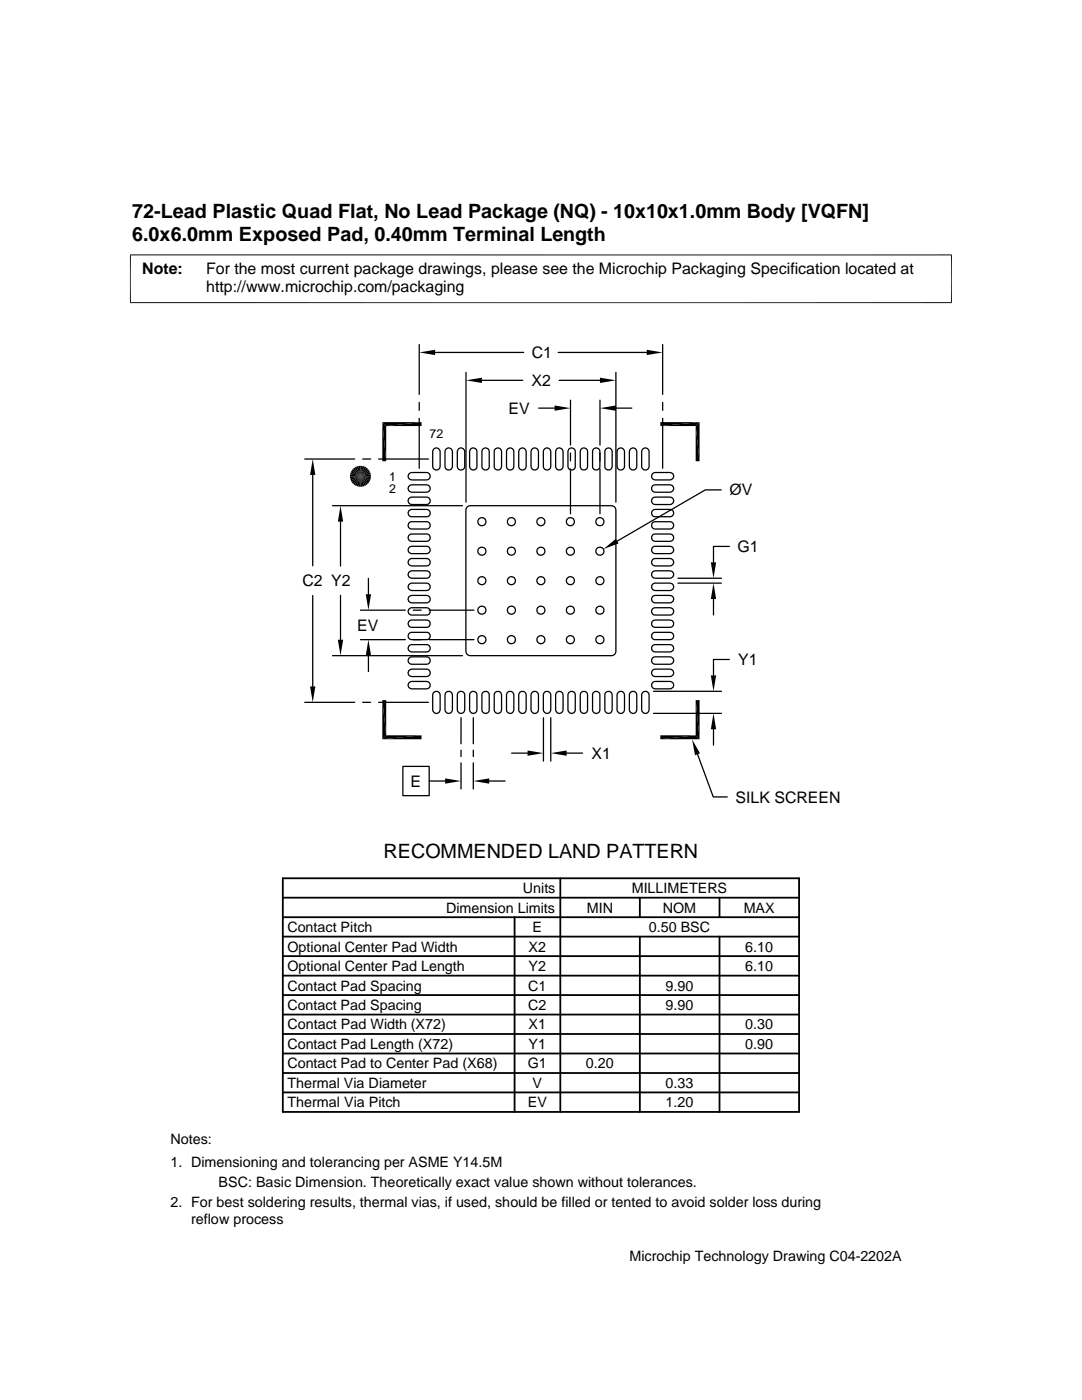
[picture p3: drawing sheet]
<svg xmlns="http://www.w3.org/2000/svg" width="216mm" height="279mm" viewBox="0 0 216 279" stroke-linecap="round" stroke-linejoin="round" font-family="sans-serif">
<g fill="none" stroke="#000" stroke-width=".25">
<path d="M83.7 68.7v10M86.8 70.3h17.7M93 74.3v25.9M96.2 75.9h8.1M111.4 70.3h17.7M111.6 75.9h8.1M113.8 79.9v8.9M119.7 79.9v8.9M122.9 74.3v25.9M132.2 68.7v10M60.8 91.6h10M62.4 94.8v18.1"/>
<path d="M72.4 91.6h1.6M75.5 91.6h10M81.5 97.1l.7-.3h2.9a.74 .74 0 0 1 .7 .7 .74 .74 0 0 1-.7 .7h-2.9a.75 .75 0 0 1-.7-1.1zM81.5 99.6l.7-.4h2.9a.74 .74 0 0 1 .7 .7 .74 .74 0 0 1-.7 .8h-2.9a.75 .75 0 0 1-.7-1.1zM81.5 94.7l.7-.4h2.9a.74 .74 0 0 1 .7 .7 .74 .74 0 0 1-.7 .8h-2.9a.75 .75 0 0 1-.7-1.1zM83.7 80.3v1.6M83.7 83.5v10M86.5 89.7a.73 .73 0 0 1 .8-.3 .73 .73 0 0 1 .5 .7v3a.74 .74 0 0 1-.7 .7 .74 .74 0 0 1-.8-.7v-3zM88.9 89.7a.73 .73 0 0 1 .9-.3 .73 .73 0 0 1 .5 .7v3a.74 .74 0 0 1-.8 .7 .74 .74 0 0 1-.7-.7v-3zM91.4 89.7a.73 .73 0 0 1 .8-.3 .73 .73 0 0 1 .5 .7v3a.74 .74 0 0 1-.7 .7 .74 .74 0 0 1-.8-.7v-3zM93.9 89.7a.72 .72 0 0 1 .8-.3 .72 .72 0 0 1 .5 .7v3a.73 .73 0 0 1-.8 .7 .73 .73 0 0 1-.7-.7v-3zM96.3 89.7a.73 .73 0 0 1 .8-.3 .73 .73 0 0 1 .5 .7v3a.73 .73 0 0 1-.7 .7 .73 .73 0 0 1-.7-.7v-3z"/>
<path d="M98.7 89.7a.73 .73 0 0 1 .9-.3 .73 .73 0 0 1 .5 .7v3a.73 .73 0 0 1-.8 .7 .73 .73 0 0 1-.7-.7v-3zM101.2 89.7a.73 .73 0 0 1 .8-.3 .73 .73 0 0 1 .5 .7v3a.73 .73 0 0 1-.7 .7 .73 .73 0 0 1-.7-.7v-3zM103.7 89.7a.73 .73 0 0 1 .8-.3 .73 .73 0 0 1 .5 .7v3a.74 .74 0 0 1-.8 .7 .74 .74 0 0 1-.7-.7v-3zM106.1 89.7a.73 .73 0 0 1 .8-.3 .73 .73 0 0 1 .5 .7v3a.74 .74 0 0 1-.7 .7 .74 .74 0 0 1-.7-.7v-3zM107.5 81.4h3.2M108.6 89.7a.73 .73 0 0 1 .8-.3 .73 .73 0 0 1 .5 .7v3a.74 .74 0 0 1-.7 .7 .74 .74 0 0 1-.8-.7v-3zM111 89.7a.73 .73 0 0 1 .8-.3 .73 .73 0 0 1 .6 .7v3a.74 .74 0 0 1-.8 .7 .74 .74 0 0 1-.7-.7v-3zM113.5 89.7a.72 .72 0 0 1 .8-.3 .72 .72 0 0 1 .5 .7v3a.73 .73 0 0 1-.7 .7 .73 .73 0 0 1-.8-.7v-3zM113.8 90.4v1.6M113.8 93.6v8.9M115.9 89.7a.73 .73 0 0 1 .8-.3 .73 .73 0 0 1 .5 .7v3a.73 .73 0 0 1-.7 .7 .73 .73 0 0 1-.7-.7v-3zM118.4 89.7a.73 .73 0 0 1 .8-.3 .73 .73 0 0 1 .5 .7v3a.73 .73 0 0 1-.7 .7 .73 .73 0 0 1-.8-.7v-3z"/>
<path d="M119.7 90.4v1.6M119.7 93.6v8.9M120.8 89.7a.73 .73 0 0 1 .8-.3 .73 .73 0 0 1 .6 .7v3a.73 .73 0 0 1-.8 .7 .73 .73 0 0 1-.7-.7v-3zM122.9 81.4h3.2M123.3 89.7a.73 .73 0 0 1 .8-.3 .73 .73 0 0 1 .5 .7v3a.74 .74 0 0 1-.7 .7 .74 .74 0 0 1-.8-.7v-3zM125.7 89.7a.73 .73 0 0 1 .9-.3 .73 .73 0 0 1 .5 .7v3a.74 .74 0 0 1-.8 .7 .74 .74 0 0 1-.7-.7v-3zM128.2 89.7a.73 .73 0 0 1 .8-.3 .73 .73 0 0 1 .5 .7v3a.74 .74 0 0 1-.7 .7 .74 .74 0 0 1-.8-.7v-3zM130.2 99.5l.5-.3h3a.74 .74 0 0 1 .7 .7 .74 .74 0 0 1-.7 .8h-3a.75 .75 0 0 1-.6-.4 .75 .75 0 0 1 .1-.8zM130.2 97l.5-.2h3a.74 .74 0 0 1 .7 .7 .74 .74 0 0 1-.7 .7h-3a.75 .75 0 0 1-.6-.4 .75 .75 0 0 1 .1-.8zM130.2 94.6l.5-.3h3a.74 .74 0 0 1 .7 .7 .74 .74 0 0 1-.7 .8h-3a.74 .74 0 0 1-.6-.5 .74 .74 0 0 1 .1-.7zM132.2 80.3v1.6M132.2 83.5v10"/>
<path d="M143.9 97.8h-3.2l-17.6 10.2M62.4 118.9v18.1M66.4 100.9h25.9M67.9 104.1v8.9M67.9 118.8v8.9M73.5 115.4v3.2M81.5 102l.7-.3h2.9a.73 .73 0 0 1 .7 .7 .73 .73 0 0 1-.7 .7h-2.9a.72 .72 0 0 1-.7-1.1zM81.5 119.2l.7-.4h2.9a.74 .74 0 0 1 .7 .8 .74 .74 0 0 1-.7 .7h-2.9a.75 .75 0 0 1-.7-1.1zM81.5 114.3l.7-.4h2.9a.74 .74 0 0 1 .7 .8 .74 .74 0 0 1-.7 .7h-2.9a.75 .75 0 0 1-.7-1.1zM81.5 116.7l.7-.3h2.9a.74 .74 0 0 1 .7 .7 .74 .74 0 0 1-.7 .8h-2.9a.75 .75 0 0 1-.7-1.2zM81.5 111.8l.7-.3h2.9a.74 .74 0 0 1 .7 .7 .74 .74 0 0 1-.7 .7h-2.9a.75 .75 0 0 1-.7-1.1zM81.5 109.4l.7-.4h2.9a.73 .73 0 0 1 .7 .8 .73 .73 0 0 1-.7 .7h-2.9a.75 .75 0 0 1-.7-1.1z"/>
<path d="M81.6 104.5l.6-.4h2.9a.73 .73 0 0 1 .7 .7 .73 .73 0 0 1-.7 .8h-2.9a.73 .73 0 0 1-.6-1.1zM81.6 106.9l.6-.3h2.9a.73 .73 0 0 1 .7 .7 .73 .73 0 0 1-.7 .7h-2.9a.73 .73 0 0 1-.6-1.1zM93.1 101.3l.8-.4h28.1a.88 .88 0 0 1 .9 .9v28.2a.88 .88 0 0 1-.9 .9h-28.1a.88 .88 0 0 1-.9-.9v-28.2zM130.2 119.1l.5-.3h3a.74 .74 0 0 1 .7 .8 .74 .74 0 0 1-.7 .7h-3a.75 .75 0 0 1-.6-.4 .75 .75 0 0 1 .1-.8zM130.2 101.9l.5-.2h3a.73 .73 0 0 1 .7 .7 .73 .73 0 0 1-.7 .7h-3a.73 .73 0 0 1-.6-.4 .73 .73 0 0 1 .1-.8zM130.2 116.6l.5-.2h3a.74 .74 0 0 1 .7 .7 .74 .74 0 0 1-.7 .8h-3a.74 .74 0 0 1-.6-.5 .74 .74 0 0 1 .1-.8zM130.2 114.2l.5-.3h3a.74 .74 0 0 1 .7 .8 .74 .74 0 0 1-.7 .7h-3a.74 .74 0 0 1-.6-.4 .74 .74 0 0 1 .1-.8zM130.2 104.4l.5-.3h3a.73 .73 0 0 1 .7 .7 .73 .73 0 0 1-.7 .8h-3a.73 .73 0 0 1-.6-.5 .73 .73 0 0 1 .1-.7zM130.2 111.7l.5-.2h3a.74 .74 0 0 1 .7 .7 .74 .74 0 0 1-.7 .7h-3a.74 .74 0 0 1-.6-.4 .74 .74 0 0 1 .1-.8zM130.2 106.8l.5-.2h3a.73 .73 0 0 1 .7 .7 .73 .73 0 0 1-.7 .7h-3a.73 .73 0 0 1-.6-.4 .73 .73 0 0 1 .1-.8zM130.2 109.3l.5-.3h3a.73 .73 0 0 1 .7 .8 .73 .73 0 0 1-.7 .7h-3a.73 .73 0 0 1-.6-.4 .73 .73 0 0 1 .1-.8zM135.3 116.4h8.7"/>
<path d="M135.3 115.4h8.7M142.4 119.5v3.2M145.5 109.1h-3.1v3.1M66.4 130.9h25.9M71.9 121.8h9M71.9 127.7h9M73.5 130.8v3.2M81.5 124.1l.7-.4h2.9a.73 .73 0 0 1 .7 .8 .73 .73 0 0 1-.7 .7h-2.9a.73 .73 0 0 1-.7-1.1zM81.5 121.7l.7-.4h2.9a.73 .73 0 0 1 .7 .7 .73 .73 0 0 1-.7 .7h-2.9a.72 .72 0 0 1-.7-1zM81.5 136.4l.7-.4h2.9a.74 .74 0 0 1 .7 .7 .74 .74 0 0 1-.7 .8h-2.9a.75 .75 0 0 1-.7-1.1zM81.5 131.5l.7-.4h2.9a.74 .74 0 0 1 .7 .7 .74 .74 0 0 1-.7 .8h-2.9a.75 .75 0 0 1-.7-1.1zM81.5 133.9l.7-.4h2.9a.74 .74 0 0 1 .7 .8 .74 .74 0 0 1-.7 .7h-2.9a.75 .75 0 0 1-.7-1.1z"/>
<path d="M81.5 129l.7-.3h2.9a.73 .73 0 0 1 .7 .7 .73 .73 0 0 1-.7 .7h-2.9a.75 .75 0 0 1-.7-1.1zM81.6 126.5l.6-.3h2.9a.73 .73 0 0 1 .7 .7 .73 .73 0 0 1-.7 .8h-2.9a.73 .73 0 0 1-.6-1.2zM82.5 121.8h1.6M82.5 127.7h1.6M85.6 121.8h9M85.6 127.7h9M86.6 138.2a.74 .74 0 0 1 .8-.2 .74 .74 0 0 1 .4 .7v2.9a.74 .74 0 0 1-.7 .8 .74 .74 0 0 1-.8-.8v-2.9zM89 138.1a.75 .75 0 0 1 .8-.1 .75 .75 0 0 1 .5 .7v2.9a.74 .74 0 0 1-.8 .8 .74 .74 0 0 1-.7-.8v-2.9zM91.5 138.1a.75 .75 0 0 1 .8-.1 .75 .75 0 0 1 .4 .7v2.9a.74 .74 0 0 1-.7 .8 .74 .74 0 0 1-.8-.8v-2.9zM94 138.1a.73 .73 0 0 1 .7-.1 .73 .73 0 0 1 .5 .7v2.9a.73 .73 0 0 1-.8 .8 .73 .73 0 0 1-.7-.8v-2.9zM96.4 138.2a.74 .74 0 0 1 .8-.2 .74 .74 0 0 1 .4 .7v2.9a.73 .73 0 0 1-.7 .8 .73 .73 0 0 1-.7-.8v-2.9zM98.8 138.2a.74 .74 0 0 1 .8-.2 .74 .74 0 0 1 .5 .7v2.9a.73 .73 0 0 1-.8 .8 .73 .73 0 0 1-.7-.8v-2.9z"/>
<path d="M101.3 138.2a.74 .74 0 0 1 .8-.2 .74 .74 0 0 1 .4 .7v2.9a.73 .73 0 0 1-.7 .8 .73 .73 0 0 1-.7-.8v-2.9zM103.8 138.2a.74 .74 0 0 1 .8-.2 .74 .74 0 0 1 .4 .7v2.9a.74 .74 0 0 1-.8 .8 .74 .74 0 0 1-.7-.8v-2.9zM106.2 138.2a.74 .74 0 0 1 .8-.2 .74 .74 0 0 1 .4 .7v2.9a.74 .74 0 0 1-.7 .8 .74 .74 0 0 1-.7-.8v-2.9zM108.7 138.2a.74 .74 0 0 1 .8-.2 .74 .74 0 0 1 .4 .7v2.9a.74 .74 0 0 1-.7 .8 .74 .74 0 0 1-.8-.8v-2.9zM111.1 138.1a.75 .75 0 0 1 .8-.1 .75 .75 0 0 1 .5 .7v2.9a.74 .74 0 0 1-.8 .8 .74 .74 0 0 1-.7-.8v-2.9zM113.6 138.1a.73 .73 0 0 1 .8-.1 .73 .73 0 0 1 .4 .7v2.9a.73 .73 0 0 1-.7 .8 .73 .73 0 0 1-.8-.8v-2.9zM116 138.2a.74 .74 0 0 1 .8-.2 .74 .74 0 0 1 .4 .7v2.9a.73 .73 0 0 1-.7 .8 .73 .73 0 0 1-.7-.8v-2.9zM118.5 138.2a.74 .74 0 0 1 .8-.2 .74 .74 0 0 1 .4 .7v2.9a.73 .73 0 0 1-.7 .8 .73 .73 0 0 1-.8-.8v-2.9zM120.9 138.2a.74 .74 0 0 1 .8-.2 .74 .74 0 0 1 .5 .7v2.9a.73 .73 0 0 1-.8 .8 .73 .73 0 0 1-.7-.8v-2.9zM123.4 138.2a.74 .74 0 0 1 .8-.2 .74 .74 0 0 1 .4 .7v2.9a.74 .74 0 0 1-.7 .8 .74 .74 0 0 1-.8-.8v-2.9zM125.8 138.2a.74 .74 0 0 1 .8-.2 .74 .74 0 0 1 .5 .7v2.9a.74 .74 0 0 1-.8 .8 .74 .74 0 0 1-.7-.8v-2.9zM128.3 138.2a.74 .74 0 0 1 .8-.2 .74 .74 0 0 1 .4 .7v2.9a.74 .74 0 0 1-.7 .8 .74 .74 0 0 1-.8-.8v-2.9z"/>
<path d="M130.2 121.5l.5-.2h3a.73 .73 0 0 1 .7 .7 .73 .73 0 0 1-.7 .7h-3a.73 .73 0 0 1-.6-.4 .73 .73 0 0 1 .1-.8zM130.2 124l.5-.3h3a.73 .73 0 0 1 .7 .8 .73 .73 0 0 1-.7 .7h-3a.73 .73 0 0 1-.6-.4 .73 .73 0 0 1 .1-.8zM130.2 136.3l.5-.3h3a.74 .74 0 0 1 .7 .7 .74 .74 0 0 1-.7 .8h-3a.74 .74 0 0 1-.6-.5 .74 .74 0 0 1 .1-.7zM130.2 126.4l.5-.2h3a.73 .73 0 0 1 .7 .7 .73 .73 0 0 1-.7 .8h-3a.73 .73 0 0 1-.6-.5 .73 .73 0 0 1 .1-.8zM130.2 133.8l.5-.3h3a.74 .74 0 0 1 .7 .8 .74 .74 0 0 1-.7 .7h-3a.74 .74 0 0 1-.6-.4 .74 .74 0 0 1 .1-.8zM130.2 131.3l.5-.2h3a.74 .74 0 0 1 .7 .7 .74 .74 0 0 1-.7 .8h-3a.74 .74 0 0 1-.6-.5 .74 .74 0 0 1 .1-.8zM130.2 128.9l.5-.2h3a.73 .73 0 0 1 .7 .7 .73 .73 0 0 1-.7 .7h-3a.73 .73 0 0 1-.6-.4 .73 .73 0 0 1 .1-.8zM130.4 138h13.6M145.5 131.6h-3.1v3.2M60.8 140.2h10M72.4 140.2h1.6M75.5 140.2h10"/>
<path d="M80.4 153h5.2v5.8h-5.2zM85.6 155.9h3.2M92 143.2v5.2M92 149.7v1.3M92 152.3v5.2M94.4 143.2v5.2M94.4 149.7v1.3M94.4 152.3v5.2M97.6 155.9h3.2M102.1 150.3h3.2M108.4 143.2v8.7M109.9 143.2v8.7"/>
<path d="M113.1 150.3h3.1M130.4 142.4h13.6M139.2 150.5l3.1 8.5h2.8M142.4 145.5v3.2"/>
<circle cx="96.2" cy="104.1" r=".81"/>
<circle cx="96.2" cy="110" r=".81"/>
<circle cx="96.2" cy="115.9" r=".81"/>
<circle cx="102" cy="104.1" r=".81"/>
<circle cx="102" cy="115.9" r=".81"/>
<circle cx="102" cy="110" r=".81"/>
<circle cx="107.9" cy="104.1" r=".81"/>
<circle cx="107.9" cy="115.9" r=".8"/>
<circle cx="107.9" cy="110" r=".8"/>
<circle cx="113.8" cy="104.1" r=".81"/>
<circle cx="113.8" cy="110" r=".8"/>
<circle cx="113.8" cy="115.9" r=".8"/>
<circle cx="119.7" cy="104.1" r=".81"/>
<circle cx="119.7" cy="110" r=".8"/>
<circle cx="119.7" cy="115.9" r=".8"/>
<circle cx="96.2" cy="127.7" r=".81"/>
<circle cx="96.2" cy="121.8" r=".81"/>
<circle cx="102" cy="127.7" r=".81"/>
<circle cx="102" cy="121.8" r=".81"/>
<circle cx="107.9" cy="127.7" r=".81"/>
<circle cx="107.9" cy="121.8" r=".8"/>
<circle cx="113.8" cy="127.7" r=".81"/>
<circle cx="113.8" cy="121.8" r=".81"/>
<circle cx="119.7" cy="127.7" r=".81"/>
<circle cx="119.7" cy="121.8" r=".81"/>
</g>
<g fill="none" stroke="#000" stroke-width=".36">
<path d="M56.4 179.2h103M56.4 175.3h103v46.6h-103zM111.8 175.3v46.6M127.7 179.2v3.8M143.6 179.2v3.8M56.4 183h103M56.4 190.8h103M56.4 186.9h103M56.4 194.7h103M56.4 198.6h103M102.7 183v38.9M127.7 186.9v35"/>
<path d="M143.6 186.9v35M56.4 202.5h103M56.4 206.4h103M56.4 214.1h103M56.4 210.2h103M56.4 218h103"/>
</g>
<g fill="#000">
<path d="M83.7 70.3l3.1-.5v1.1zM93 75.9l3.2-.5v1zM119.7 75.4l3.2 .5-3.2 .5zM129.1 69.8l3.1 .5-3.1 .6zM62.4 91.6l.5 3.2h-1zM69.9 95.5l2-.4-1.9 .8zM70 94.3l1.9 .8-2-.4zM70 95.9l1.9-.8-1.7 1.1zM70.2 93.9l1.7 1.2-1.9-.8zM70.2 96.2l1.7-1.1-1.5 1.4zM70.4 93.6l1.5 1.5-1.7-1.2zM71.9 95.1l-1.1 1.7-.4-.3z"/>
<path d="M70.4 93.6l.4-.3 1.1 1.8zM71.9 95.1l-.8 1.9-.3-.2zM70.8 93.3l.3-.2 .8 2zM71.9 95.1l-.4 2-.4-.1zM71.1 93.1l.4-.1 .4 2.1zM71.9 95.1l.8 1.9-.4 .1zM72.3 93l.4 .1-.8 2zM71.9 95.1l1.2 1.7-.4 .2zM72.7 93.1l.4 .2-1.2 1.8zM71.9 95.1l1.5 1.4-.3 .3zM73.1 93.3l.3 .3-1.5 1.5zM71.9 95.1l1.8 1.1-.3 .3z"/>
<path d="M71.9 95.1l1.5-1.5 .3 .3zM71.9 95.1l2 .8-.2 .3zM71.9 95.1l1.8-1.2 .2 .4zM71.9 95.1l2.1 .4-.1 .4zM71.9 95.1l2-.8 .1 .4zM76.3 84.2l.8 7.9h-.8zM76.3 84.2h7.8l-7 .8zM76.3 84.2l.8 .8v7.1zM77.1 85l7-.8v.8zM110.7 80.9l3.1 .5-3.1 .6zM119.7 81.4l3.2-.5v1.1zM131.8 84.2h7.8l-7.8 .8z"/>
<path d="M131.8 85l7.8-.8-.8 .8zM138.8 85l.8 7.1h-.8zM138.8 85l.8-.8v7.9zM67.9 100.9l.6 3.2h-1.1zM73 118.6h1l-.5 3.2zM120.4 109.6l2.5-2.1 .5 1zM142.4 116.4l.5 3.1h-1.1zM141.8 112.2h1.1l-.5 3.2zM61.9 137h1l-.5 3.2zM67.4 127.7h1.1l-.6 3.2zM73.5 127.7l.5 3.1h-1zM138.8 139.7l.8 7.8-.8-.8z"/>
<path d="M138.8 139.7h.8v7.8zM141.8 134.8h1.1l-.5 3.2zM76.3 139.7l.8 7-.8 .8zM76.3 139.7h.8v7zM76.3 147.5l7.8-.8v.8zM76.3 147.5l.8-.8h7zM88.8 155.3l3.2 .6-3.2 .5zM94.4 155.9l3.2-.6v1.1zM105.3 149.8l3.1 .5-3.1 .5zM109.9 150.3l3.2-.5v1zM138.1 147.6l1.6 2.7-1 .4zM131.8 146.7h7l-7 .8z"/>
<path d="M131.8 147.5l7-.8 .8 .8zM142.4 142.4l.5 3.1h-1.1z"/>
</g>
<path d="M69.8 94.9h4.2M71.7 93v4.2M72.1 93v4.2M74 95.3h-4.2" fill="none" stroke="#000" stroke-width=".4"/>
<path d="M26 50.8v9.7M189.9 50.8v9.7M189.9 50.9h-164M189.9 60.4h-164" fill="none" stroke="#000" stroke-width=".2"/>
<g font-size="3.9">
<text x="26.4" y="43.5">72-Lead Plastic Quad Flat, No Lead Package (NQ) - 10x10x1.0mm Body [VQFN]</text>
<text x="26.4" y="48">6.0x6.0mm Exposed Pad, 0.40mm Terminal Length</text>
<text x="76.5" y="171.1">RECOMMENDED LAND PATTERN</text>
</g>
<g font-size="3.2">
<text x="28.4" y="54.6">Note:</text>
<text x="41.1" y="54.6">For the most current package drawings, please see the Microchip Packaging Specification located at</text>
<text x="41.1" y="58.3">http://www.microchip.com/packaging</text>
<text x="106.1" y="71.5">C1</text>
<text x="106.1" y="77">X2</text>
<text x="101.5" y="82.6">EV</text>
<text x="145.6" y="98.9">ØV</text>
<text x="147.2" y="110.2">G1</text>
<text x="60.4" y="117">C2 Y2</text>
<text x="71.3" y="125.9">EV</text>
<text x="147.3" y="132.8">Y1</text>
<text x="118" y="151.4">X1</text>
<text x="81.9" y="157">E</text>
<text x="146.8" y="160.2">SILK SCREEN</text>
</g>
<g font-size="2.9">
<text x="104.3" y="178.2">Units</text>
<text x="126" y="178.2">MILLIMETERS</text>
<text x="89" y="182.1">Dimension Limits</text>
<text x="117.1" y="182.1">MIN</text>
<text x="132.3" y="182.1">NOM</text>
<text x="148.4" y="182.1">MAX</text>
<text x="57.3" y="189.9">Optional Center Pad Width</text>
<text x="57.3" y="186">Contact Pitch</text>
<text x="105.5" y="189.9">X2</text>
<text x="106.3" y="186">E</text>
<text x="129.5" y="186">0.50 BSC</text>
<text x="148.7" y="189.9">6.10</text>
<text x="57.3" y="193.8">Optional Center Pad Length</text>
<text x="57.3" y="197.7">Contact Pad Spacing</text>
<text x="105.4" y="197.7">C1</text>
<text x="105.5" y="193.8">Y2</text>
<text x="132.8" y="197.7">9.90</text>
<text x="148.7" y="193.8">6.10</text>
<text x="57.3" y="201.6">Contact Pad Spacing</text>
<text x="105.4" y="201.6">C2</text>
<text x="132.8" y="201.6">9.90</text>
<text x="57.3" y="209.3">Contact Pad Length (X72)</text>
<text x="57.3" y="205.4">Contact Pad Width (X72)</text>
<text x="105.5" y="209.3">Y1</text>
<text x="105.5" y="205.4">X1</text>
<text x="148.7" y="209.3">0.90</text>
<text x="148.7" y="205.4">0.30</text>
<text x="57.3" y="213.2">Contact Pad to Center Pad (X68)</text>
<text x="105.3" y="213.2">G1</text>
<text x="116.9" y="213.2">0.20</text>
<text x="57.3" y="217.1">Thermal Via Diameter</text>
<text x="57.3" y="221">Thermal Via Pitch</text>
<text x="105.3" y="221">EV</text>
<text x="106.3" y="217.1">V</text>
<text x="132.8" y="217.1">0.33</text>
<text x="132.8" y="221">1.20</text>
<text x="34" y="228.3">Notes:</text>
<text x="34" y="232.9">1. Dimensioning and tolerancing per ASME Y14.5M</text>
<text x="43.6" y="236.9">BSC: Basic Dimension. Theoretically exact value shown without tolerances.</text>
<text x="34" y="241">2. For best soldering results, thermal vias, if used, should be filled or tented to avoid solder loss during</text>
<text x="38.1" y="244.3">reflow process</text>
<text x="125.6" y="251.6">Microchip Technology Drawing C04-2202A</text>
</g>
<g font-size="2.5">
<text x="85.7" y="87.4">72</text>
<text x="77.6" y="95.9">1</text>
<text x="77.6" y="98.4">2</text>
</g>
</svg>
